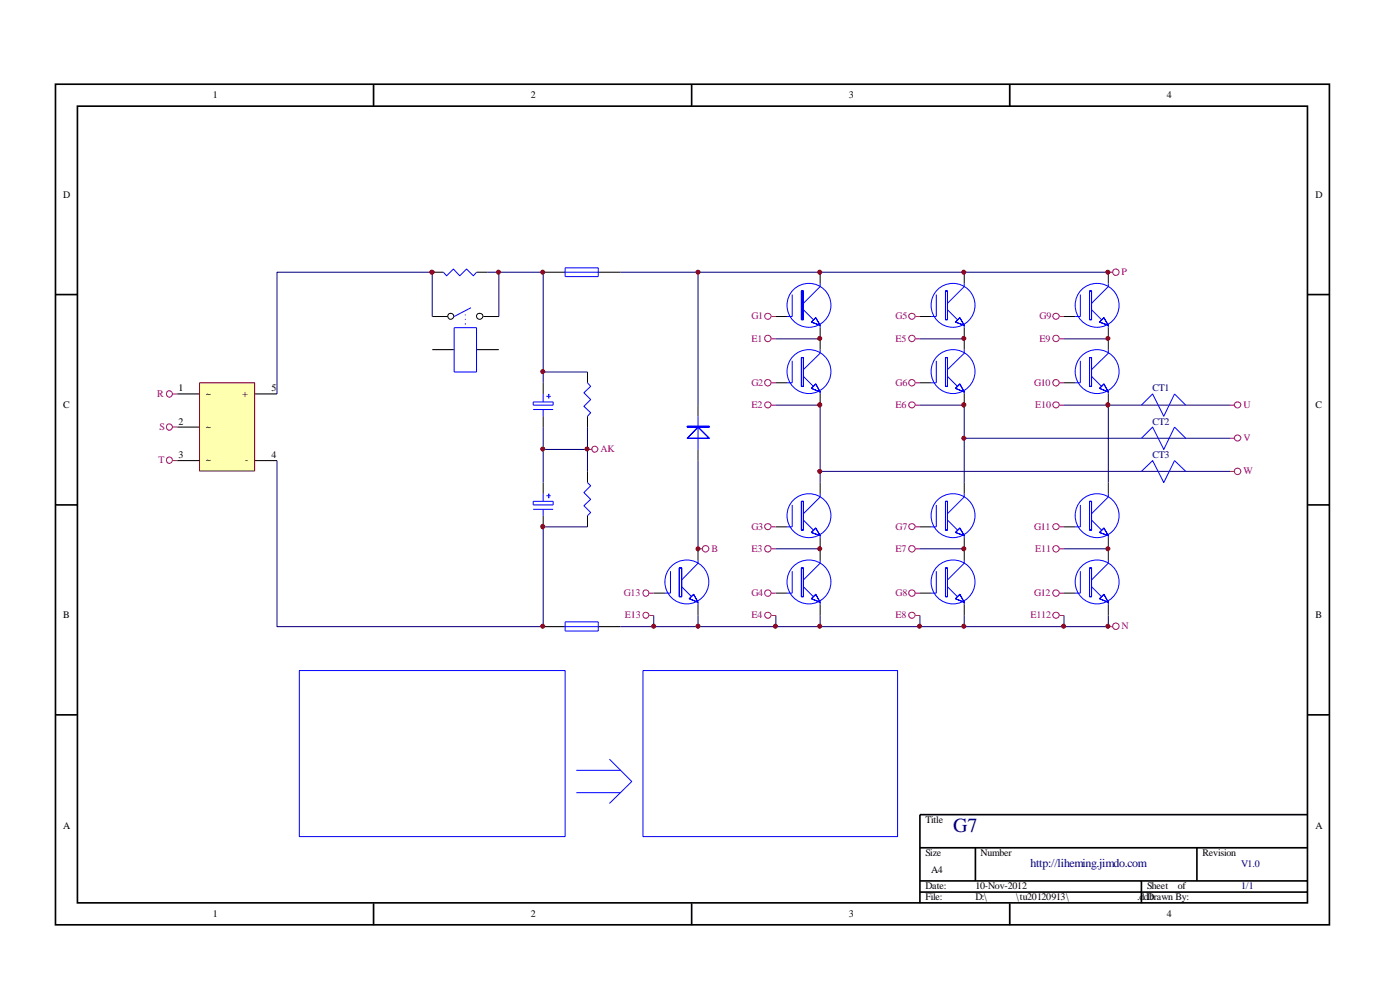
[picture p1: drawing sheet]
<svg xmlns="http://www.w3.org/2000/svg" width="297mm" height="210mm" viewBox="0 0 297 210" stroke-linecap="round" stroke-linejoin="round" font-family="sans-serif">
<g fill="none" stroke="#000" stroke-width=".35">
<path d="M11.8 17.9h270.2v178.3h-270.2zM79.2 17.9v4.6M146.7 17.9v4.6M214.2 17.9v4.6M16.4 22.5h261v169h-261zM11.8 62.5h4.6M277.5 62.5h4.6M11.8 107.1h4.6M277.5 107.1h4.6M11.8 151.6h4.6M277.5 151.6h4.6M195.2 179.8h82.3"/>
<path d="M206.9 179.8v7.1M253.9 179.8v7.1M277.5 172.8h-82.3v18.8M79.2 191.6v4.7M146.7 191.6v4.7M195.2 186.9h82.3M195.2 189.2h82.3M214.2 191.6v4.7M242.1 186.9v4.7"/>
</g>
<g fill="none" stroke="#000" stroke-width=".21">
<path d="M174 57.7v2.4M204.6 57.7v2.4M235.1 57.7v2.4M164.6 67.1h2.4M174 69.5v4.7M195.2 67.1h2.3M204.6 69.5v4.7M225.7 67.1h2.4M235.1 69.5v4.7M164.6 81.2h2.4M174 83.6v2.3M195.2 81.2h2.3"/>
<path d="M204.6 83.6v2.3M225.7 81.2h2.4M235.1 83.6v2.3M164.6 111.8h2.4M174 102.4v2.3M174 114.1v4.7M195.2 111.8h2.3M204.6 102.4v2.3M204.6 114.1v4.7M225.7 111.8h2.4M235.1 102.4v2.3M235.1 114.1v4.7"/>
<path d="M164.6 125.8h2.4M174 128.2v2.4M195.2 125.8h2.3M204.6 128.2v2.4M225.7 125.8h2.4M235.1 128.2v2.4"/>
</g>
<g fill="none" stroke="#00f" stroke-width=".21">
<path d="M168.1 62.5v4.6h-1.1M168.1 76.5v4.7h-1.1M170.4 65.7l2.2 2.1M170.4 79.8l2.2 2.2M174 60.1v.7l-3.6 3.5M174 74.2v.7l-3.6 3.5M174 69v.5M198.6 62.5v4.6h-1.1M198.6 76.5v4.7h-1.1M201 65.7l2.1 2.1M201 79.8l2.1 2.2M204.6 60.1v.7l-3.6 3.5"/>
<path d="M204.6 74.2v.7l-3.6 3.5M204.6 69v.5M229.2 62.5v4.6h-1.1M229.2 76.5v4.7h-1.1M231.6 65.7l2.1 2.1M231.6 79.8l2.1 2.2M235.1 60.1v.7l-3.5 3.5M235.1 74.2v.7l-3.5 3.5M235.1 69v.5M174 83.1v.5M204.6 83.1v.5M235.1 83.1v.5"/>
<path d="M168.1 107.1v4.7h-1.1M170.4 110.3l2.2 2.1M174 104.7v.7l-3.6 3.6M174 118.8v.7l-3.6 3.5M174 113.6v.5M198.6 107.1v4.7h-1.1M201 110.3l2.1 2.1M204.6 104.7v.7l-3.6 3.6M204.6 118.8v.7l-3.6 3.5M204.6 113.6v.5M229.2 107.1v4.7h-1.1M231.6 110.3l2.1 2.1"/>
<path d="M235.1 104.7v.7l-3.5 3.6M235.1 118.8v.7l-3.5 3.5M235.1 113.6v.5M168.1 121.2v4.6h-1.1M170.4 124.5l2.2 2.1M174 127.8v.4M198.6 121.2v4.6h-1.1M201 124.5l2.1 2.1M204.6 127.8v.4M229.2 121.2v4.6h-1.1M231.6 124.5l2.1 2.1M235.1 127.8v.4"/>
<circle cx="171.6" cy="64.8" r="4.7"/>
<circle cx="171.6" cy="78.8" r="4.7"/>
<circle cx="202.2" cy="64.8" r="4.7"/>
<circle cx="202.2" cy="78.8" r="4.7"/>
<circle cx="232.7" cy="64.8" r="4.7"/>
<circle cx="232.7" cy="78.8" r="4.7"/>
<circle cx="171.6" cy="109.4" r="4.7"/>
<circle cx="202.2" cy="109.4" r="4.7"/>
<circle cx="232.7" cy="109.4" r="4.7"/>
<circle cx="171.6" cy="123.4" r="4.7"/>
<circle cx="202.2" cy="123.4" r="4.7"/>
<circle cx="232.7" cy="123.4" r="4.7"/>
</g>
<path d="M170 61.7v6.1h.4v-6.1zM170 61.7v6.1h.4v-6.1z" fill="#00f" stroke="#00f" stroke-width=".21"/>
<g fill="#00f" stroke="#00f" stroke-width=".21">
<path d="M172.1 68.3l1.9 .7-.9-1.6zM172.1 68.3l1.9 .7-.9-1.6z" fill-rule="evenodd"/>
<path d="M170 75.9v6.1h.4v-6.1zM170 75.9v6.1h.4v-6.1z" fill-rule="evenodd"/>
<path d="M173.1 81.4l-1 1 1.9 .7zM173.1 81.4l-1 1 1.9 .7z" fill-rule="evenodd"/>
<path d="M170 106.3v6.1h.4v-6.1zM170 106.3v6.1h.4v-6.1z" fill-rule="evenodd"/>
<path d="M173.1 112l-1 .9 1.9 .7zM173.1 112l-1 .9 1.9 .7z" fill-rule="evenodd"/>
<path d="M170 120.5v6.1h.4v-6.1zM170 120.5v6.1h.4v-6.1z" fill-rule="evenodd"/>
<path d="M172.1 127l1.9 .8-.9-1.7zM172.1 127l1.9 .8-.9-1.7z" fill-rule="evenodd"/>
<path d="M200.6 61.7v6.1h.4v-6.1zM200.6 61.7v6.1h.4v-6.1z" fill-rule="evenodd"/>
<path d="M202.7 68.3l1.9 .7-1-1.6zM202.7 68.3l1.9 .7-1-1.6z" fill-rule="evenodd"/>
<path d="M200.6 75.9v6.1h.4v-6.1zM200.6 75.9v6.1h.4v-6.1z" fill-rule="evenodd"/>
<path d="M202.7 82.4l1.9 .7-1-1.7zM202.7 82.4l1.9 .7-1-1.7z" fill-rule="evenodd"/>
<path d="M200.6 106.3v6.1h.4v-6.1zM200.6 106.3v6.1h.4v-6.1z" fill-rule="evenodd"/>
<path d="M203.6 112l-.9 .9 1.9 .7zM203.6 112l-.9 .9 1.9 .7z" fill-rule="evenodd"/>
<path d="M200.6 120.5v6.1h.4v-6.1zM200.6 120.5v6.1h.4v-6.1z" fill-rule="evenodd"/>
<path d="M202.7 127l1.9 .8-1-1.7zM202.7 127l1.9 .8-1-1.7z" fill-rule="evenodd"/>
<path d="M231.1 61.7v6.1h.5v-6.1zM231.1 61.7v6.1h.5v-6.1z" fill-rule="evenodd"/>
<path d="M233.3 68.3l1.8 .7-.9-1.6zM233.3 68.3l1.8 .7-.9-1.6z" fill-rule="evenodd"/>
<path d="M231.1 75.9v6.1h.5v-6.1zM231.1 75.9v6.1h.5v-6.1z" fill-rule="evenodd"/>
<path d="M233.3 82.4l1.8 .7-.9-1.7zM233.3 82.4l1.8 .7-.9-1.7z" fill-rule="evenodd"/>
<path d="M231.1 106.3v6.1h.5v-6.1zM231.1 106.3v6.1h.5v-6.1z" fill-rule="evenodd"/>
<path d="M234.2 112l-.9 .9 1.8 .7zM234.2 112l-.9 .9 1.8 .7z" fill-rule="evenodd"/>
<path d="M231.1 120.5v6.1h.5v-6.1zM231.1 120.5v6.1h.5v-6.1z" fill-rule="evenodd"/>
<path d="M233.3 127l1.8 .8-.9-1.7zM233.3 127l1.8 .8-.9-1.7z" fill-rule="evenodd"/>
</g>
<path d="M42.4 81.3h11.5v18.5h-11.5z" fill="#ffffb0"/>
<path d="M42.3 81.2h11.7v18.7h-11.7z" fill="none" stroke="#800000" stroke-width=".21"/>
<g fill="none" stroke="#000" stroke-width=".21">
<path d="M91.7 57.7h2.4M101.1 57.7h2.4M115.2 57.7h4.7M126.9 57.7h4.8M91.7 67.1h3.3M91.7 74.2h4.7M101.1 74.2h4.7M102.5 67.1h3.3M124.6 78.9v2.3M37.6 83.6h4.7M37.6 90.6h4.7M37.6 97.7h4.7"/>
<path d="M54.1 83.6h4.7M54.1 97.7h4.7M115.2 81.2v2.4M115.2 88.3v2.3M124.6 88.3v2.3M124.6 100v2.4M148.1 85.9v2.4M148.1 95.3v2.4M115.2 102.4v2.3M115.2 109.4v2.4M124.6 109.4v2.4M148.1 116.4v2.4"/>
<path d="M115.2 132.9h4.7M126.9 132.9h4.8M138.7 125.8h2.4M148.1 128.2v2.4"/>
<circle cx="95.6" cy="67.1" r=".64"/>
<circle cx="101.8" cy="67.1" r=".66"/>
</g>
<g fill="none" stroke="#000080" stroke-width=".21">
<path d="M103.5 57.7h11.7v23.5M105.8 57.7v9.4M131.7 57.7h103.4M148.1 57.7v28.2M91.7 67.1v-9.4h-32.9v25.9M115.2 78.9h9.4M164.6 71.9h9.4M195.2 71.9h9.4M225.7 71.9h9.4M58.8 97.7v35.2h56.4v-21.1h9.4M115.2 90.6v11.8M115.2 95.3h9.4"/>
<path d="M124.6 90.6v9.4M148.1 97.7v18.7M164.6 85.9h9.4v16.5M174 100h86.9M195.2 85.9h9.4v16.5M204.6 93h56.3M225.7 85.9h35.2M235.1 85.9v16.5M164.6 116.4h9.4M195.2 116.4h9.4M225.7 116.4h9.4M138.7 130.6v2.3"/>
<path d="M148.1 130.6v2.3M164.6 130.6v2.3M174 130.6v2.3M195.2 130.6v2.3M204.6 130.6v2.3M225.7 130.6v2.3M235.1 130.6v2.3h-103.4"/>
</g>
<circle cx="204.5" cy="93" r=".42" fill="#800000" stroke="#800000" stroke-width=".21"/>
<g fill="#800000" stroke="#800000" stroke-width=".21">
<circle cx="173.9" cy="100" r=".42"/>
<circle cx="173.9" cy="57.7" r=".42"/>
<circle cx="204.5" cy="57.7" r=".42"/>
<circle cx="91.7" cy="57.7" r=".45"/>
<circle cx="105.7" cy="57.7" r=".42"/>
<circle cx="115.1" cy="57.7" r=".42"/>
<circle cx="115.1" cy="78.8" r=".42"/>
<circle cx="115.1" cy="95.2" r=".42"/>
<circle cx="148.1" cy="57.7" r=".42"/>
<circle cx="148.1" cy="116.4" r=".42"/>
<circle cx="115.1" cy="111.7" r=".45"/>
<circle cx="115.1" cy="132.8" r=".42"/>
<circle cx="148.1" cy="132.8" r=".42"/>
<circle cx="173.9" cy="132.8" r=".42"/>
<circle cx="204.5" cy="132.8" r=".42"/>
<circle cx="225.6" cy="132.8" r=".42"/>
<circle cx="235" cy="116.4" r=".42"/>
<circle cx="204.5" cy="116.4" r=".42"/>
<circle cx="195.1" cy="132.8" r=".42"/>
<circle cx="164.5" cy="132.8" r=".42"/>
<circle cx="138.7" cy="132.8" r=".42"/>
<circle cx="173.9" cy="85.9" r=".45"/>
<circle cx="204.4" cy="85.9" r=".45"/>
<circle cx="235" cy="85.9" r=".45"/>
<circle cx="173.9" cy="116.4" r=".42"/>
<circle cx="235" cy="71.8" r=".42"/>
<circle cx="204.5" cy="71.8" r=".42"/>
<circle cx="173.9" cy="71.8" r=".42"/>
<circle cx="124.5" cy="95.2" r=".42"/>
<circle cx="235" cy="57.7" r=".42"/>
<circle cx="235" cy="132.8" r=".42"/>
</g>
<g fill="none" stroke="#a1006a" stroke-width=".21">
<path d="M235.1 57.7h1M163.7 67.1h.9M163.7 71.9h.9M194.2 67.1h1M194.2 71.9h1M224.8 67.1h.9M224.8 71.9h.9M36.7 83.6h.9M36.7 90.6h.9M36.7 97.7h.9M124.6 95.3h1M163.7 85.9h.9"/>
<path d="M163.7 81.2h.9M194.2 85.9h1M194.2 81.2h1M224.8 85.9h.9M224.8 81.2h.9M260.9 85.9h1M260.9 93h1M260.9 100h1M148.1 116.4h.9M163.7 116.4h.9M163.7 111.8h.9M194.2 116.4h1"/>
<path d="M194.2 111.8h1M224.8 116.4h.9M224.8 111.8h.9M137.8 125.8h.9M137.8 130.6h.9M163.7 125.8h.9M163.7 130.6h.9M194.2 125.8h1M194.2 130.6h1M224.8 125.8h.9M224.8 130.6h.9M235.1 132.9h1"/>
<circle cx="236.7" cy="57.7" r=".68"/>
<circle cx="162.9" cy="71.8" r=".68"/>
<circle cx="162.9" cy="67.1" r=".66"/>
<circle cx="193.5" cy="71.8" r=".68"/>
<circle cx="193.5" cy="67.1" r=".66"/>
<circle cx="224" cy="71.8" r=".68"/>
<circle cx="224" cy="67.1" r=".66"/>
<circle cx="35.9" cy="83.5" r=".66"/>
<circle cx="35.9" cy="90.6" r=".66"/>
<circle cx="35.9" cy="97.6" r=".66"/>
<circle cx="126.2" cy="95.3" r=".64"/>
<circle cx="162.9" cy="81.2" r=".68"/>
<circle cx="162.9" cy="85.9" r=".66"/>
<circle cx="193.5" cy="81.2" r=".68"/>
<circle cx="193.5" cy="85.9" r=".66"/>
<circle cx="224" cy="81.2" r=".68"/>
<circle cx="224" cy="85.9" r=".66"/>
<circle cx="262.5" cy="100" r=".68"/>
<circle cx="262.6" cy="85.9" r=".66"/>
<circle cx="262.6" cy="92.9" r=".66"/>
<circle cx="149.7" cy="116.4" r=".68"/>
<circle cx="162.9" cy="116.4" r=".68"/>
<circle cx="162.9" cy="111.7" r=".66"/>
<circle cx="193.5" cy="116.4" r=".68"/>
<circle cx="193.5" cy="111.7" r=".66"/>
<circle cx="224" cy="116.4" r=".68"/>
<circle cx="224" cy="111.7" r=".66"/>
<circle cx="137" cy="125.8" r=".66"/>
<circle cx="137" cy="130.5" r=".64"/>
<circle cx="162.9" cy="125.8" r=".68"/>
<circle cx="162.9" cy="130.5" r=".66"/>
<circle cx="193.5" cy="125.8" r=".68"/>
<circle cx="193.5" cy="130.5" r=".66"/>
<circle cx="224" cy="125.8" r=".68"/>
<circle cx="224" cy="130.5" r=".66"/>
<circle cx="236.7" cy="132.8" r=".68"/>
</g>
<g fill="none" stroke="#00f" stroke-width=".21">
<path d="M94.1 57.7l.6 .8 1.5-1.4 1.3 1.4 1.5-1.4 1.4 1.4 .7-.8M119.9 56.8h7v1.9h-7zM119.9 57.7h7M96.4 69.5h4.7v9.4h-4.7zM98.7 66.7v.2M98.7 67.6v.2M98.7 68.6v.2M99.9 65.3l-3.5 1.8M113.1 85.3h4.2v.6h-4.2zM113.1 86.9h4.2M115.2 83.6v1.7M115.2 86.9v1.4"/>
<path d="M115.9 84.1h.9M116.4 83.6v.9M124.6 81.2l.7 .8-1.4 1.3 1.4 1.5-1.4 1.4 1.4 1.3-.7 .8M148.1 88.3v7M242.1 85.9l2.4-2.3 2.4 4.7 2.3-4.7 2.3 2.3M242.1 93l2.4-2.4 2.4 4.7 2.3-4.7 2.3 2.4M242.1 100l2.4-2.3 2.4 4.7 2.3-4.7 2.3 2.3M113.1 106.3h4.2v.8h-4.2zM113.1 108h4.2M115.2 104.7v1.6M115.2 108v1.4M115.9 105.2h.9"/>
<path d="M116.4 104.7v1M124.6 102.4l.7 .6-1.4 1.5 1.4 1.4-1.4 1.4 1.4 1.4-.7 .7M148.1 118.8v.7l-3.5 3.5M119.9 131.9h7v2h-7zM119.9 132.9h7M142.2 121.2v4.6h-1.1M144.6 124.5l2.1 2.1M148.1 127.8v.4M63.5 142.2h56.4v35.3h-56.4zM136.4 142.2h54v35.3h-54zM122.3 163.4h9.4M122.3 168.1h9.4"/>
<path d="M129.3 161l4.7 4.8-4.7 4.6"/>
<circle cx="145.7" cy="123.4" r="4.7"/>
</g>
<g fill="#00f" stroke="#00f" stroke-width=".21">
<path d="M144.1 120.5v6.1h.5v-6.1zM144.1 120.5v6.1h.5v-6.1z" fill-rule="evenodd"/>
<path d="M146.2 127l1.9 .8-.9-1.7zM146.2 127l1.9 .8-.9-1.7z" fill-rule="evenodd"/>
<path d="M145.8 90.4v.2h4.7v-.2zM145.8 90.4v.2h4.7v-.2z" fill-rule="evenodd"/>
<path d="M148.1 90.6l2.4 2.4h-4.7zM148.1 90.6l2.4 2.4h-4.7z" fill-rule="evenodd"/>
</g>
<text font-size="4.2" fill="#000080" x="202.2" y="176.4">G7</text>
<text font-size="2.5" fill="#000080" x="218.6" y="183.9">http://liheming.jimdo.com</text>
<g font-size="2.1">
<text x="45.1" y="20.8">1</text>
<text x="112.6" y="20.8">2</text>
<text x="180.1" y="20.8">3</text>
<text x="247.6" y="20.8">4</text>
<text x="13.4" y="41.9">D</text>
<text x="279.1" y="41.9">D</text>
<text x="37.8" y="83">1</text>
<text x="57.6" y="83">5</text>
<text x="13.4" y="86.5">C</text>
<text x="43.7" y="84.2">~</text>
<text x="51.5" y="84.2">+</text>
<text x="279.1" y="86.5">C</text>
<text x="37.8" y="90.1">2</text>
<text x="43.7" y="91.3">~</text>
<text x="37.8" y="97.1">3</text>
<text x="43.7" y="98.3">~</text>
<text x="52" y="98.3">-</text>
<text x="57.6" y="97.1">4</text>
<text x="13.4" y="131.1">B</text>
<text x="279.1" y="131.1">B</text>
<text x="13.4" y="175.8">A</text>
<text x="196.3" y="174.6">Title</text>
<text x="279.1" y="175.8">A</text>
<text x="196.3" y="181.6">Size</text>
<text x="197.5" y="185.2">A4</text>
<text x="208" y="181.6">Number</text>
<text x="255.1" y="181.6">Revision</text>
<text x="196.3" y="188.6">Date:</text>
<text x="196.3" y="191">File:</text>
<text x="206.9" y="188.6">10-Nov-2012</text>
<text x="206.9" y="191">D:\</text>
<text x="215.6" y="191">\tu20120913\</text>
<text x="241.2" y="191">.ddDrawn By:</text>
<text x="243.3" y="188.6">Sheet</text>
<text x="243.8" y="191">b</text>
<text x="249.9" y="188.6">of</text>
<text x="45.1" y="194.6">1</text>
<text x="112.6" y="194.6">2</text>
<text x="180.1" y="194.6">3</text>
<text x="247.6" y="194.6">4</text>
</g>
<g font-size="2.1" fill="#a1006a">
<text x="237.9" y="58.3">P</text>
<text x="159.4" y="67.7">G1</text>
<text x="190" y="67.7">G5</text>
<text x="220.6" y="67.7">G9</text>
<text x="159.4" y="72.5">E1</text>
<text x="190" y="72.5">E5</text>
<text x="220.6" y="72.5">E9</text>
<text x="159.4" y="81.9">G2</text>
<text x="190" y="81.9">G6</text>
<text x="219.4" y="81.9">G10</text>
<text x="33.4" y="84.2">R</text>
<text x="159.4" y="86.5">E2</text>
<text x="190" y="86.5">E6</text>
<text x="219.6" y="86.5">E10</text>
<text x="263.8" y="86.5">U</text>
<text x="33.9" y="91.3">S</text>
<text x="127.4" y="95.9">AK</text>
<text x="263.8" y="93.6">V</text>
<text x="33.6" y="98.3">T</text>
<text x="263.8" y="100.6">W</text>
<text x="159.4" y="112.4">G3</text>
<text x="190" y="112.4">G7</text>
<text x="219.4" y="112.4">G11</text>
<text x="151" y="117.1">B</text>
<text x="159.4" y="117.1">E3</text>
<text x="190" y="117.1">E7</text>
<text x="219.6" y="117.1">E11</text>
<text x="132.3" y="126.5">G13</text>
<text x="132.6" y="131.1">E13</text>
<text x="159.4" y="126.5">G4</text>
<text x="159.4" y="131.1">E4</text>
<text x="190" y="126.5">G8</text>
<text x="190" y="131.1">E8</text>
<text x="218.6" y="131.1">E112</text>
<text x="219.4" y="126.5">G12</text>
<text x="237.9" y="133.5">N</text>
</g>
<g font-size="2.1" fill="#000080">
<text x="244.5" y="83">CT1</text>
<text x="244.5" y="90.1">CT2</text>
<text x="244.5" y="97.1">CT3</text>
<text x="263.3" y="184">V1.0</text>
<text x="263.3" y="188.6">1/1</text>
</g>
</svg>
